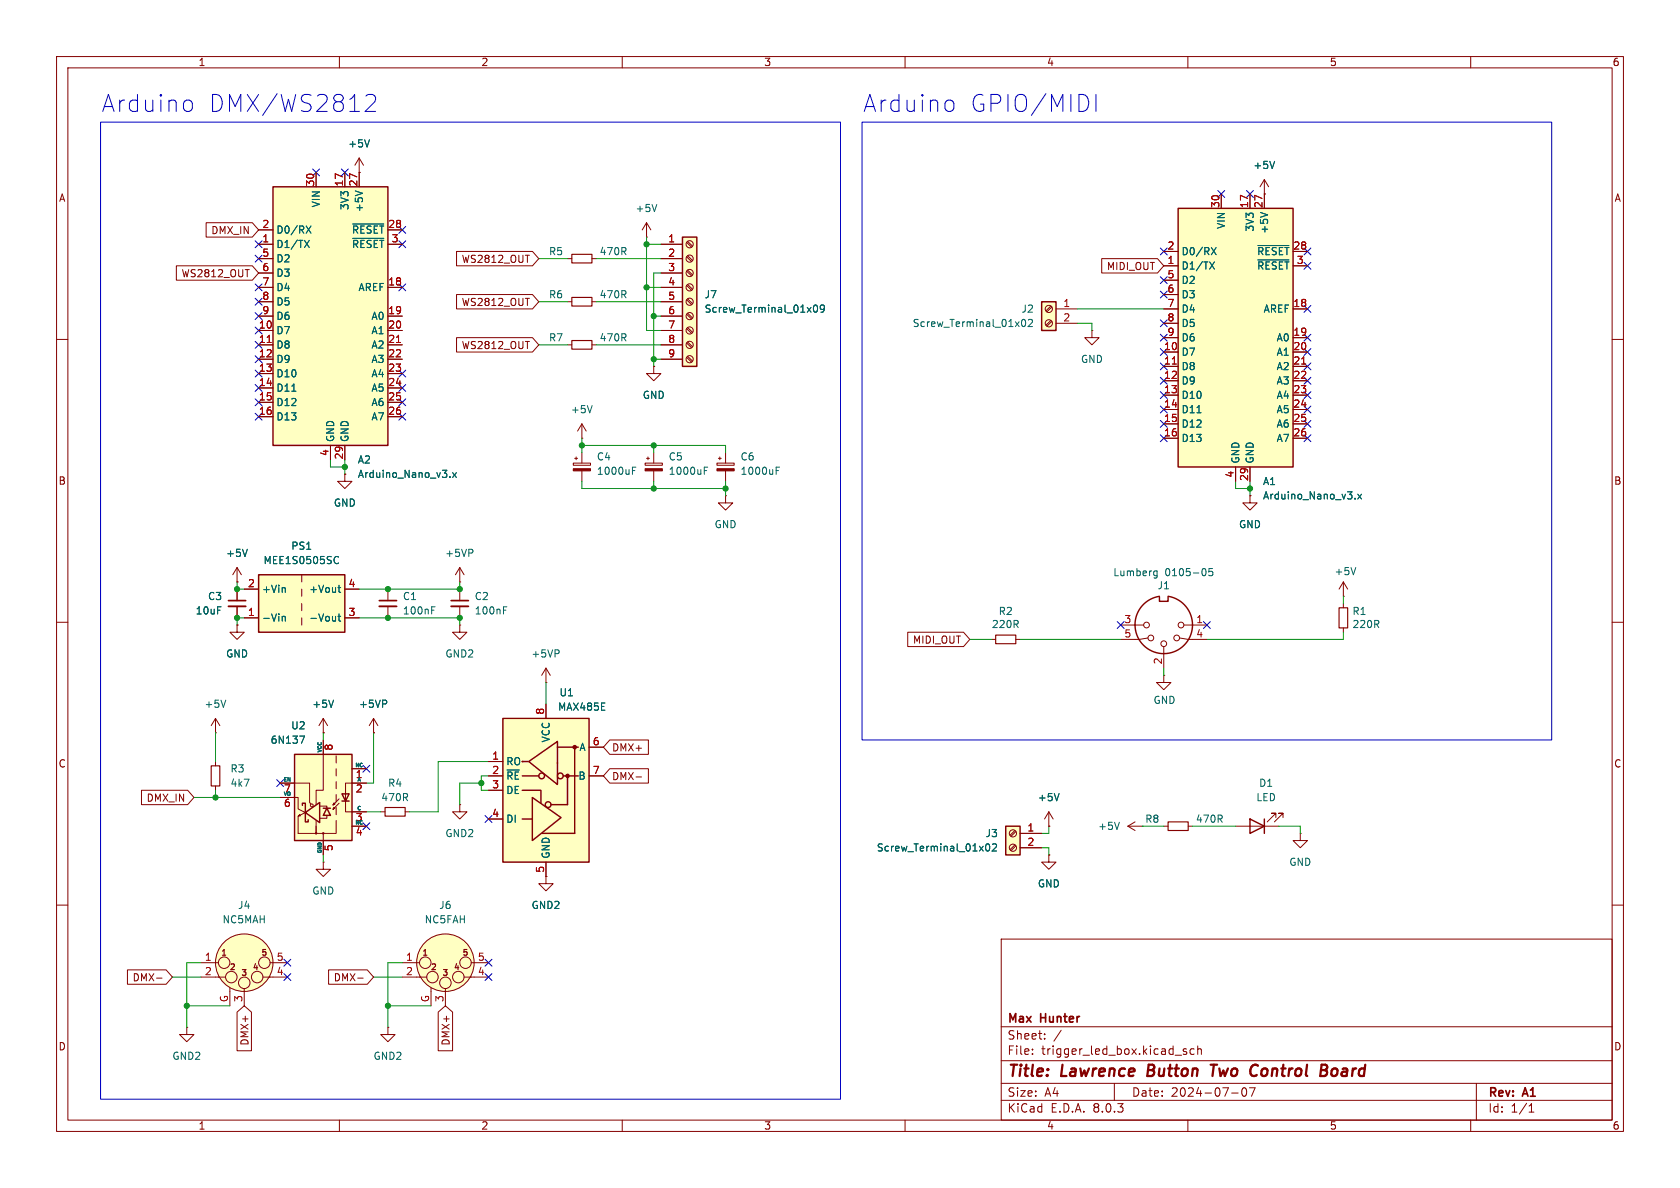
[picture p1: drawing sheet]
<svg xmlns="http://www.w3.org/2000/svg" width="297mm" height="210mm" viewBox="0 0 297 210" stroke-linecap="round" stroke-linejoin="round" font-family="sans-serif">
<g fill="none" stroke="#840000" stroke-width=".18">
<path d="M10 10h277v190h-277zM12 12h273v186h-273zM60 10v2M110 10v2M160 10v2M210 10v2M260 10v2M10 60h2M285 60h2M10 110h2M41.9 102.9h.1M41.9 100.3l-.8 1.3"/>
<path d="M41.9 100.3v2.6M41.9 100.3l.8 1.3M285 110h2M10 160h2M285 160h2M177 166h108v32h-108zM60 198v2M110 198v2M160 198v2M177 194.5h108M177 191.5h108M177 187.5h108"/>
<path d="M177 181.5h108M182.5 186.3v.1M182.5 185.5v.1M184.7 183.6v.1M184.7 182.8v.1M187.6 182.1l-1.3 2M197 191.5v3M209.7 185.5l-.3-.1-.2 .2v.2l.5 .2v.3h-.5M210 198v2M211.1 185.5l-.4-.1-.3 .3v.4l.1 .2h.6M211.7 185.5l.3-.1 .3 .1 .1 .9M211.7 184.9v1.5"/>
<path d="M217.7 193.2h1.2M219.7 192.4l.2-.1a.81 .81 0 0 1 .6 .6 .81 .81 0 0 1-.3 .8l-.2 .1a.81 .81 0 0 1-.3-1.4zM220.9 192.3h1l-.7 1.5M260 198v2M261 191.5v6.5M270.3 196.6h.9M270.3 195.5l.4-.4v1.5"/>
</g>
<path d="M203.1 188.2l-.3 2h.8M214 188.2h1.2M214.6 188.2l-.3 2M222.3 188.3l.1 .1M234.6 189.4v.4M234.6 188.4v.2l-.1 .4M236.1 188.9a.62 .62 0 0 0-.7 .4v.7l.3 .2h.3" fill="none" stroke="#840000" stroke-width=".4"/>
<path d="M43.7 97.1l-.4 1.3" fill="none" stroke="#006464" stroke-width=".18"/>
<path d="M45.7 101.6h15.3v10.2h-15.3z" fill="#ffffc2"/>
<path d="M45.7 101.6h15.3v10.2h-15.3z" fill="none" stroke="#840000" stroke-width=".25"/>
<path d="M61 83.8v1.3h1.2l-1.2 1.3-1.3-1.3h1.3M61 83.8h.1M128.3 87.6v1.3h1.2l-1.2 1.3-1.3-1.3h1.3M128.3 87.6h.1M43.2 109.2h2.5M43.2 104.1h2.5M53.3 101.6v1.3M53.3 104.1v1.3M53.3 106.7v1.3M53.3 109.2v1.3M61 109.2h2.5M61 104.1h2.5" fill="none" stroke="#840000" stroke-width=".18"/>
<path d="M59.3 98.4h.3l.2 .1M59.8 99.5l-.2 .1h-.3M49.9 109v.8M49.9 109.1l.2-.1h.3v.8M50.3 103.9l.1 .2v.6M59.7 109h.5M59.7 103.9h.5M59.9 103.4v1.1l.3 .2M59.9 108.5v1.1l.3 .2" fill="none" stroke="#006464" stroke-width=".18"/>
<path d="M88.9 127h15.2v25.4h-15.2z" fill="#ffffc2"/>
<g fill="none" stroke="#840000" stroke-width=".25">
<path d="M88.9 127h15.2v25.4h-15.2zM92.3 139.7h3.3v2.3M92.3 137.2h2.9M92.5 134.6h-.2h1M93.5 134.6l5.1-3.5v7.6zM98.6 132.1h3.6M99.6 137.2h2.6M100.3 137.2v5h-2.9M101.6 132.1v15.2h-5.7M92.3 144.8h1.7M94.1 141l5.1 3.5-5.1 4.1z"/>
<circle cx="95.8" cy="137.2" r=".51"/>
<circle cx="99.1" cy="137.2" r=".51"/>
<circle cx="96.9" cy="142.2" r=".51"/>
</g>
<g fill="#840000" stroke="#840000" stroke-width=".25">
<circle cx="100.3" cy="137.2" r=".28"/>
<circle cx="101.6" cy="132.1" r=".28"/>
</g>
<path d="M86.4 134.6h2.5M86.4 137.2h2.5M86.4 139.7h2.5M96.5 124.5v2.5M104.1 137.2h2.6M104.1 132.1h2.6M86.4 144.8h2.5M96.5 152.4v2.5" fill="none" stroke="#840000" stroke-width=".18"/>
<path d="M52.1 133.4h10.1v15.2h-10.1z" fill="#ffffc2"/>
<g fill="none" stroke="#840000" stroke-width=".18">
<path d="M115.6 64.8v1.2h1.2l-1.2 1.3-1.3-1.3h1.3M115.6 64.8h.1M101.3 81.9h3.1v.3h-3.1zM101.6 81h.5M101.9 80.8v.5M102.9 80v1.9M102.9 83.2v1.9M114 81.9h3.1v.3h-3.1zM114.3 81h.5M114.6 80.8v.5M115.6 80v1.9M115.6 83.2v1.9"/>
<path d="M126.7 81.9h3.1v.3h-3.1zM127 81h.5M127.3 80.8v.5M128.3 80v1.9M128.3 83.2v1.9M41.9 110.5v1.3h1.3l-1.3 1.2-1.3-1.2h1.3M41.9 110.5h.1M41.9 104.1v2.1M41.9 107.2v2M68.6 104.1v2.1M68.6 107.2v2M81.3 110.5v1.3h1.2l-1.2 1.2-1.3-1.2h1.3"/>
<path d="M81.3 110.5h.1M81.3 102.9h.1M81.3 100.3v2.6M81.3 104.1v2.1M81.3 107.2v2M81.3 100.3l-.8 1.3M81.3 100.3l.7 1.3M96.5 118.1l-.7 1.3M96.5 118.1v2.6M96.5 118.1l.8 1.3M49.5 138.4h5.2v3.5l.3 .2M57.1 130.8v8.9h-1.2v2.5"/>
<path d="M59.4 133.6v1.3M59.4 135.9v1.3M59.4 138.2v1.2M62.2 135.9h2.6M64.8 138.4h-3.7v5.1h3.7M96.5 120.7h.1M49.5 141h3.2v2l1.3 .6-1.3 .7v3h3.2v-2.3M55.9 146.1v1.2h1.2v3.8M56.6 142.5h1.2v.4M57.8 144.3v.4h-1.3M59.4 145v2.3h-2.3M59.4 140.5v1.2"/>
<path d="M59.4 142.7v1.3M59.9 142l-1 1.1 .3-.2-.2-.2-.1 .4M59.9 141.2l-1 1.1 .3-.2-.2-.2-.1 .4M62.2 146.1h2.6M67.3 143.5h.8M71.6 143.5h.8M96.5 154.9v1.3h1.3l-1.3 1.3-1.3-1.3h1.3M96.5 154.9h.1M33 181.6v1.3h1.3l-1.3 1.3-1.3-1.3h1.3M33 181.6h.1"/>
<circle cx="55.1" cy="142.4" r=".25"/>
</g>
<path d="M52.1 133.4h10.1v15.2h-10.1zM53.5 142.4v-.4h.5v1.6M54 143.6l2.5-1.7v3.5zM54 143.6v1.7h.5v-.4M57.1 142.9h1.3M57.8 142.9l.6 1.2h-1.3zM60.5 140.3h1.2l-.6 1.3zM60.5 141.6h1.2" fill="none" stroke="#840000" stroke-width=".25"/>
<g fill="#840000" stroke="#840000" stroke-width=".18">
<path d="M52.7 144.3l.3-.3 .1 .2z"/>
<path d="M114 82.9h3.1v.3h-3.1z"/>
<path d="M101.3 82.9h3.1v.3h-3.1z"/>
<path d="M126.7 82.9h3.1v.3h-3.1z"/>
<circle cx="57.1" cy="147.3" r=".13"/>
<circle cx="55.9" cy="147.3" r=".13"/>
</g>
<g fill="none" stroke="#006464" stroke-width=".18">
<path d="M83.5 97.2l.1 .1-.1 .4M111.8 83.2h.4M111.8 82.6h.6M124.5 83.2h.4M124.5 82.6h.6M137.2 83.2h.4M137.2 82.6h.6M76.3 107.9h.4M76.3 107.3h.6M89 107.9h.4M89 107.3h.6M98.7 114.9l.1 .2-.1 .4"/>
<path d="M53 130.1h.8l-.5 1.3"/>
</g>
<path d="M40.4 107.2h3M67.1 107.2h3M79.8 107.2h3" fill="none" stroke="#840000" stroke-width=".33"/>
<path d="M40.4 106.2h3M67.1 106.2h3M79.8 106.2h3" fill="none" stroke="#840000" stroke-width=".3"/>
<path d="M68.1 142.7h3.5v1.6h-3.5z" fill="none" stroke="#840000" stroke-width=".2"/>
<path d="M120.6 41.9h2.6v22.9h-2.6z" fill="#ffffc2"/>
<path d="M120.6 41.9h2.6v22.9h-2.6z" fill="none" stroke="#840000" stroke-width=".25"/>
<g fill="none" stroke="#840000" stroke-width=".18">
<path d="M63.5 30.5h.1M63.5 27.9l-.8 1.3M63.5 27.9v2.6M63.5 27.9l.8 1.3M116.8 43.2h3.8M116.8 45.7h3.8M116.8 48.3h3.8M116.8 50.8h3.8M116.8 53.3h3.8M116.8 55.9h3.8M116.8 58.4h3.8M121.4 58.1l.9 .8"/>
<path d="M121.4 55.5l.9 .9M121.4 53l.9 .8M121.4 50.5l.9 .8M121.4 47.9l.9 .9M121.4 45.4l.9 .8M121.4 42.8l.9 .9M121.6 57.9l.8 .9M121.6 55.4l.8 .8M121.6 52.8l.8 .9M121.6 50.3l.8 .8M121.6 47.8l.8 .8M121.6 45.2l.8 .9"/>
<path d="M121.6 42.7l.8 .8M116.8 61h3.8M116.8 63.5h3.8M121.4 63.2l.9 .8M121.4 60.6l.9 .9M121.6 63l.8 .8M121.6 60.5l.8 .8"/>
<circle cx="121.9" cy="48.3" r=".63"/>
<circle cx="121.9" cy="50.8" r=".63"/>
<circle cx="121.9" cy="43.2" r=".63"/>
<circle cx="121.9" cy="58.4" r=".63"/>
<circle cx="121.9" cy="45.7" r=".63"/>
<circle cx="121.9" cy="55.9" r=".63"/>
<circle cx="121.9" cy="53.3" r=".63"/>
<circle cx="121.9" cy="63.5" r=".63"/>
<circle cx="121.9" cy="61" r=".63"/>
</g>
<path d="M65.3 24.7l-.4 1.3M143.9 54l.2-.1a.68 .68 0 0 1 .4 .7 .68 .68 0 0 1-.4 .6l-.2-.1-.1-.4zM145.7 54.5l-.2 .2-.4-.1-.1-.1 .1-.5 .4-.1 .2 .1a.84 .84 0 0 1-.3 1.2h-.3" fill="none" stroke="#006464" stroke-width=".18"/>
<path d="M48.3 33h20.3v45.7h-20.3z" fill="#ffffc2"/>
<path d="M48.3 33h20.3v45.7h-20.3z" fill="none" stroke="#840000" stroke-width=".25"/>
<g fill="none" stroke="#840000" stroke-width=".18">
<path d="M55.9 30.5v2.5M61 30.5v2.5M63.5 30.5v2.5M223.5 34.3h.1M223.5 31.8l-.7 1.2M223.5 31.8v2.5M223.5 31.8l.8 1.2M45.7 43.2h2.6M45.7 58.4h2.6M45.7 50.8h2.6M45.7 55.9h2.6M45.7 40.6h2.6"/>
<path d="M45.7 45.7h2.6M45.7 48.3h2.6M45.7 53.3h2.6M68.6 43.2h2.5M68.6 58.4h2.5M68.6 50.8h2.5M68.6 55.9h2.5M68.6 40.6h2.5M193 58.4v1.3h1.3l-1.3 1.3-1.2-1.3h1.2M193 58.4h.1M45.7 61h2.6M45.7 63.5h2.6"/>
<path d="M45.7 66h2.6M45.7 68.6h2.6M45.7 71.1h2.6M45.7 73.7h2.6M58.4 78.7v2.6M61 78.7v2.6M68.6 61h2.5M68.6 63.5h2.5M68.6 66h2.5M68.6 68.6h2.5M68.6 71.1h2.5M68.6 73.7h2.5"/>
<path d="M237.5 105.4h.1M237.5 102.9v2.5M237.5 106.7v.7M237.5 111v.8M237.5 102.9l-.8 1.2M237.5 102.9l.8 1.2M38.1 134.6v.8M38.1 138.9v.8M57.1 129.5h.1M57.1 127l-.7 1.3M57.1 127v2.5M57.1 127l.8 1.3"/>
<path d="M66 129.5h.1M66 127l-.7 1.3M66 127v2.5M66 127l.8 1.3M81.3 142.2v1.3h1.2l-1.2 1.3-1.3-1.3h1.3M81.3 142.2h.1"/>
</g>
<g fill="none" stroke="#006464" stroke-width=".18">
<path d="M54.1 39.9l.9 1.3M55 39.9l-.9 1.3M62.4 39.6h5.4M62.8 33.7l1.3 .5M225.3 28.5l-.4 1.3M53.8 42.5l.9 1.3M54.7 42.5l-.9 1.3M62.4 42.1h5.4M51.6 69.2h.7M79.5 84.3v.1M80 83.6l.7 .8M80.7 83.6l-.7 .8"/>
<path d="M239.7 100.3l-.4 1.3M59 123.8l-.5 1.2M68.2 123.8l.2 .2-.2 .4"/>
</g>
<path d="M47.2 60.5h.8M70.1 60.5h.7" fill="none" stroke="#a90000" stroke-width=".18"/>
<path d="M236.7 107.4h1.6v3.6h-1.6zM37.3 135.4h1.6v3.5h-1.6z" fill="none" stroke="#840000" stroke-width=".2"/>
<path d="M208.3 36.8h20.3v45.8h-20.3z" fill="#ffffc2"/>
<path d="M208.3 36.8h20.3v45.8h-20.3z" fill="none" stroke="#840000" stroke-width=".25"/>
<g fill="none" stroke="#840000" stroke-width=".18">
<path d="M215.9 34.3v2.5M221 34.3v2.5M223.5 34.3v2.5M205.7 47h2.6M205.7 54.6h2.6M205.7 59.7h2.6M205.7 44.5h2.6M205.7 49.5h2.6M205.7 52.1h2.6M205.7 57.2h2.6M228.6 47h2.5M228.6 54.6h2.5"/>
<path d="M228.6 59.7h2.5M228.6 44.5h2.5M205.7 62.2h2.6M205.7 64.8h2.6M205.7 67.3h2.6M205.7 69.9h2.6M205.7 72.4h2.6M205.7 74.9h2.6M205.7 77.5h2.6M228.6 62.2h2.5M228.6 64.8h2.5M228.6 67.3h2.5"/>
<path d="M228.6 69.9h2.5M228.6 72.4h2.5M228.6 74.9h2.5M228.6 77.5h2.5M218.4 82.6v2.5M221 82.6v2.5"/>
</g>
<path d="M222.8 37.6l1.3 .4M213.8 46.3l.9 1.3M214.1 43.8l.9 1.2M214.7 46.3l-.9 1.3M215 43.8l-.9 1.2M222.4 43.4h5.5M222.4 45.9h5.5M211.6 73h.7M239.6 88.1v.1M240 87.4l.7 .8M240.7 87.4l-.7 .8" fill="none" stroke="#006464" stroke-width=".18"/>
<path d="M207.3 64.4h.7M230.1 64.4h.7" fill="none" stroke="#a90000" stroke-width=".18"/>
<path d="M184.1 53.3h2.6v5.1h-2.6z" fill="#ffffc2"/>
<path d="M184.1 53.3h2.6v5.1h-2.6zM205 105.5v.8h1.5v-.8M206.5 105.4a5.1 5.1 0 0 1 3.5 7.8 5.1 5.1 0 0 1-8.5 0 5.1 5.1 0 0 1 3.5-7.8M221 144.8l2.5 1.3-2.5 1.2zM223.5 144.8v2.5" fill="none" stroke="#840000" stroke-width=".25"/>
<g fill="none" stroke="#840000" stroke-width=".18">
<path d="M114.3 39.4l-.8 1.2M114.3 39.4v2.5M114.3 39.4l.8 1.2M100.3 53.3h.8M100.3 45.7h.8M104.6 53.3h.8M104.6 45.7h.8M114.3 41.9h.1M185.8 56.6l-.9 .9M185.8 54.1l-.9 .8M186 56.8l-.9 .9M186 54.3l-.9 .8"/>
<path d="M186.7 54.6h3.8M186.7 57.2h3.8M100.3 61h.8M102.9 77.5h.1M102.9 74.9l-.8 1.3M102.9 74.9v2.6M102.9 74.9l.7 1.3M104.6 61h.8M221 87.6v1.3h1.2l-1.2 1.3-1.3-1.3h1.3M221 87.6h.1M198.1 110.5h4.1M202.9 112.8l-1.5 .2h-3.3"/>
<path d="M205.7 119.4v1.3h1.3l-1.3 1.2-1.2-1.2h1.2M205.7 119.4h.1M205.7 114.3v3.8M208.5 112.8l1.6 .2h3.3M209.3 110.5h4.1M38.1 129.5h.1M38.1 127l-.8 1.3M38.1 127v2.5M38.1 127l.8 1.3M185.4 146.1h.1M185.4 151.1v1.3h1.3l-1.3 1.3-1.3-1.3h1.3M185.4 151.1h.1"/>
<path d="M185.4 143.5l-.7 1.3M185.4 143.5v2.6M185.4 143.5l.8 1.3M199.4 146.1h2.5M199.4 146.1l1.3 .7M200.7 145.3l-1.3 .8M205.7 146.1h.8M210.1 146.1h.7M218.4 146.1h7.7M225.6 144.5v-.7h-.8h.8l-1.6 1.5M226.8 144.5v-.7h-.7h.7l-1.5 1.5M229.9 147.3v1.3h1.2l-1.2 1.3-1.3-1.3h1.3"/>
<path d="M229.9 147.3h.1M71.1 172.7h4.3M71.1 170.2h3.1M76.2 174.6v3.2M78.7 174.8v3M82 172.7h4.4M83.3 170.2h3.1M68.6 181.6v1.3h1.2l-1.2 1.3-1.3-1.3h1.3M68.6 181.6h.1"/>
<circle cx="185.4" cy="57.1" r=".63"/>
<circle cx="185.4" cy="54.6" r=".63"/>
<circle cx="202.7" cy="110.5" r=".51"/>
<circle cx="203.5" cy="112.8" r=".51"/>
<circle cx="205.7" cy="113.8" r=".51"/>
<circle cx="208" cy="112.8" r=".51"/>
<circle cx="208.8" cy="110.5" r=".51"/>
<circle cx="75.2" cy="170.2" r="1.02"/>
<circle cx="76.5" cy="172.7" r="1.02"/>
<circle cx="78.7" cy="170.2" r="5.1"/>
<circle cx="78.7" cy="173.7" r="1.02"/>
<circle cx="81" cy="172.7" r="1.02"/>
<circle cx="82.3" cy="170.2" r="1.02"/>
</g>
<path d="M116.1 36.1l-.4 1.3M180.8 56.5h.1a.68 .68 0 0 1 .4 .6 .68 .68 0 0 1-.4 .6 .84 .84 0 0 1-.1-1.2zM181.8 56.6l.5-.1 .2 .3-.8 .9h.8M104.7 71.7l-.4 1.3M204.2 100.9l.4 .1M204.6 100.9v1.1l-.2 .1-.3 .1M204.6 101.7l-.4 .1M212.9 100.5a.79 .79 0 0 1 0 1.3M214.4 100.5h-.6l-.1 .6 .2-.1h.4l.1 .2v.5l-.2 .1-.5-.1M39.9 123.8l-.4 1.2M187.2 140.3l-.4 1.2M197.9 145.4l-.4 1.2" fill="none" stroke="#006464" stroke-width=".18"/>
<circle cx="78.7" cy="170.2" r="5.1" fill="#ffffc2" stroke="#ffffc2" stroke-width=".18"/>
<path d="M101.1 52.6h3.5v1.5h-3.5zM101.1 45h3.5v1.5h-3.5zM101.1 60.2h3.5v1.5h-3.5zM206.5 145.3h3.6v1.5h-3.6z" fill="none" stroke="#840000" stroke-width=".2"/>
<path d="M177.8 146.1h2.5v5h-2.5z" fill="#ffffc2"/>
<path d="M177.8 146.1h2.5v5h-2.5z" fill="none" stroke="#840000" stroke-width=".25"/>
<g fill="none" stroke="#840000" stroke-width=".18">
<path d="M36.4 39.4h8.2l1.1 1.2-1.1 1.3h-8.2zM55.9 30.5v2.5M61 30.5v2.5M63.5 30.5h.1M63.5 30.5v2.5M215.9 34.3v2.5M221 34.3v2.5M223.5 34.3h.1M223.5 34.3v2.5M31.2 47h13.4l1.1 1.3-1.1 1.2h-13.4zM45.7 43.2h2.6M45.7 58.4h2.6"/>
<path d="M45.7 50.8h2.6M45.7 55.9h2.6M45.7 40.6h2.6M45.7 45.7h2.6M45.7 48.3h2.6M45.7 53.3h2.6M68.6 43.2h2.5M68.6 58.4h2.5M68.6 50.8h2.5M68.6 55.9h2.5M68.6 40.6h2.5M80.7 52.1h13.4l1.1 1.2-1.1 1.3h-13.4z"/>
<path d="M80.7 44.4h13.4l1.1 1.3-1.1 1.3h-13.4zM80.7 59.7h13.4l1.1 1.3-1.1 1.2h-13.4zM116.8 43.2h3.8M116.8 58.4h3.8M116.8 50.8h3.8M116.8 55.9h3.8M116.8 45.7h3.8M116.8 48.3h3.8M116.8 53.3h3.8M194.8 45.7h9.8l1.1 1.3-1.1 1.3h-9.8zM205.7 47h2.6M205.7 54.6h2.6"/>
<path d="M205.7 59.7h2.6M205.7 44.5h2.6M205.7 49.5h2.6M205.7 52.1h2.6M205.7 57.2h2.6M228.6 47h2.5M228.6 54.6h2.5M228.6 59.7h2.5M228.6 44.5h2.5M45.7 61h2.6M45.7 63.5h2.6M45.7 66h2.6"/>
<path d="M45.7 68.6h2.6M45.7 71.1h2.6M45.7 73.7h2.6M58.4 78.7v2.6M61 78.7v2.6M68.6 61h2.5M68.6 63.5h2.5M68.6 66h2.5M68.6 68.6h2.5M68.6 71.1h2.5M68.6 73.7h2.5M115.6 64.8h.1"/>
<path d="M116.8 61h3.8M116.8 63.5h3.8M205.7 62.2h2.6M205.7 64.8h2.6M205.7 67.3h2.6M205.7 69.9h2.6M205.7 72.4h2.6M205.7 74.9h2.6M205.7 77.5h2.6M228.6 62.2h2.5M228.6 64.8h2.5M228.6 67.3h2.5"/>
<path d="M228.6 69.9h2.5M228.6 72.4h2.5M228.6 74.9h2.5M228.6 77.5h2.5M61 83.8h.1M218.4 82.6v2.5M221 87.6h.1M221 82.6v2.5M41.9 110.5h.1M41.9 102.9h.1M41.9 104.1v2.1M41.9 107.2v2"/>
<path d="M43.2 109.2h2.5M43.2 104.1h2.5M61 109.2h2.5M61 104.1h2.5M160.5 111.8h9.8l1.1 1.2-1.1 1.3h-9.8zM175.3 113h.7M179.6 113h.7M25 139.7h8.2l1.1 1.3-1.1 1.2h-8.2zM49.5 138.4h2.6M57.1 129.5h.1M57.1 130.8v2.6M62.2 135.9h2.6"/>
<path d="M62.2 138.4h2.6M66 129.5h.1M86.4 134.6h2.5M86.4 137.2h2.5M86.4 139.7h2.5M96.5 124.5v2.5M104.1 137.2h2.6M104.1 132.1h2.6M107.8 135.9h6.8v2.5h-6.8l-1.1-1.2zM107.8 130.8h6.8v2.6h-6.8l-1.1-1.3zM112.4 137.3h1M49.5 141h2.6"/>
<path d="M57.1 152.4v1.3h1.3l-1.3 1.2-1.2-1.2h1.2M57.1 152.4h.1M57.1 148.6v2.5M62.2 143.5h2.6M62.2 146.1h2.6M86.4 144.8h2.5M96.5 154.9h.1M96.5 152.4v2.5M179.4 149.4l-.8 .8M179.4 146.8l-.8 .9M179.6 149.5l-.9 .9M179.6 147l-.9 .8"/>
<path d="M180.3 147.3h3.8M180.3 149.9h3.8M185.4 151.1h.1M185.4 146.1h.1M22.5 171.4h6.9l1.1 1.3-1.1 1.3h-6.9zM27.7 172.9h.9M35.6 172.7h4.3M35.6 170.2h3M40.6 174.6v3.2M41.9 178.9l1.3-1.1 1.3 1.1v6.8h-2.6zM43.2 174.8v3M46.5 172.7h4.3"/>
<path d="M47.8 170.2h3M58.1 171.4h6.8l1.1 1.3-1.1 1.3h-6.8zM63.2 172.9h1M77.5 178.9l1.2-1.1 1.3 1.1v6.8h-2.5z"/>
<circle cx="179.1" cy="149.9" r=".63"/>
<circle cx="179.1" cy="147.3" r=".63"/>
<circle cx="39.6" cy="170.2" r="1.02"/>
<circle cx="40.9" cy="172.7" r="1.02"/>
<circle cx="43.2" cy="170.2" r="5.1"/>
<circle cx="43.2" cy="173.7" r="1.02"/>
<circle cx="45.5" cy="172.7" r="1.02"/>
<circle cx="46.7" cy="170.2" r="1.02"/>
</g>
<g fill="none" stroke="#006464" stroke-width=".18">
<path d="M54.1 39.9l.9 1.3M55 39.9l-.9 1.3M62.4 39.6h5.4M62.8 33.7l1.3 .5M65.3 24.7l-.4 1.3M222.8 37.6l1.3 .4M225.3 28.5l-.4 1.3M53.8 42.5l.9 1.3M54.7 42.5l-.9 1.3M62.4 42.1h5.4M143.9 54l.2-.1a.68 .68 0 0 1 .4 .7 .68 .68 0 0 1-.4 .6l-.2-.1-.1-.4zM145.7 54.5l-.2 .2-.4-.1-.1-.1 .1-.5 .4-.1 .2 .1a.84 .84 0 0 1-.3 1.2h-.3"/>
<path d="M213.8 46.3l.9 1.3M214.1 43.8l.9 1.2M214.7 46.3l-.9 1.3M215 43.8l-.9 1.2M222.4 43.4h5.5M222.4 45.9h5.5M51.6 69.2h.7M211.6 73h.7M43.7 97.1l-.4 1.3M59.3 98.4h.3l.2 .1M59.8 99.5l-.2 .1h-.3M79.5 84.3v.1"/>
<path d="M80 83.6l.7 .8M80.7 83.6l-.7 .8M239.6 88.1v.1M240 87.4l.7 .8M240.7 87.4l-.7 .8M49.9 109v.8M49.9 109.1l.2-.1h.3v.8M50.3 103.9l.1 .2v.6M59.7 109h.5M59.7 103.9h.5M59.9 103.4v1.1l.3 .2M59.9 108.5v1.1l.3 .2"/>
<path d="M53 130.1h.8l-.5 1.3M59 123.8l-.5 1.2M68.2 123.8l.2 .2-.2 .4M174.4 149.2h.1a.68 .68 0 0 1 .5 .6 .68 .68 0 0 1-.5 .6 .84 .84 0 0 1-.1-1.2zM175.5 149.3l.4-.1 .3 .3-.8 .9h.8M187.2 140.3l-.4 1.2"/>
</g>
<path d="M176 112.3h3.6v1.5h-3.6z" fill="none" stroke="#840000" stroke-width=".2"/>
<circle cx="43.2" cy="170.2" r="5.1" fill="#ffffc2" stroke="#ffffc2" stroke-width=".18"/>
<path d="M33.4 17.7l.3 .1 .3 .5v.8l-.3 .5-.3 .1M64.7 17l.4-.3h.7a.81 .81 0 0 1 .5 1.3l-1.7 1.7h1.8M168.1 17.7l.2 .1 .3 .5v.8l-.3 .5-.2 .1M193.7 16.7v3M17.8 21.6h130.8v172.7h-130.8zM152.4 21.6h121.9v109.2h-121.9z" fill="none" stroke="#0000c2" stroke-width=".18"/>
<g fill="none" stroke="#009600" stroke-width=".18">
<path d="M95.2 45.7h5.1M95.2 53.3h5.1M105.4 45.7h11.4M105.4 53.3h11.4M114.3 41.9v16.5h2.5M114.3 50.8h2.5M114.3 43.2h2.5M115.6 55.9h1.2M116.8 48.3h-1.2v16.5M190.5 54.6h15.2M190.5 57.2h2.5v1.2M95.2 61h5.1"/>
<path d="M102.9 77.5v2.5M102.9 78.7h25.4v1.3M105.4 61h11.4M115.6 78.7v1.3M115.6 63.5h1.2M58.4 81.3v1.3h2.6M61 81.3v2.5M102.9 85.1v1.3h25.4M115.6 85.1v1.3M128.3 85.1v2.5M218.4 85.1v1.3h2.6M221 85.1v2.5"/>
<path d="M41.9 102.9v1.2h1.3M43.2 109.2h-1.3v1.3M63.5 109.2h17.8v1.3M81.3 102.9v1.2h-17.8M171.4 113h3.9M180.3 113h17.8M205.7 118.1v1.3M237.5 111.8v1.2h-24.1M237.5 105.4v1.3M38.1 129.5v5.1M38.1 139.7v1.3M57.1 129.5v1.3"/>
<path d="M66 129.5v8.9h-1.2M85.1 138.4h-3.8v3.8M86.4 137.2h-1.3v2.5h1.3M86.4 134.6h-8.9v8.9h-5.1M96.5 120.7v3.8M34.3 141h15.2M57.1 151.1v1.3M64.8 143.5h2.5M184.1 149.9h1.3v1.2M185.4 146.1v1.2h-1.3M201.9 146.1h3.8M210.8 146.1h7.6"/>
<path d="M226.1 146.1h3.8v1.2M30.5 172.7h5.1M33 177.8h7.6M35.6 170.2h-2.6v11.4M66 172.7h5.1M68.6 177.8h7.6M71.1 170.2h-2.5v11.4"/>
</g>
<g fill="none" stroke="#000084" stroke-width=".18">
<path d="M55.3 29.9l1.2 1.2M56.5 29.9l-1.2 1.2M60.4 29.9l1.2 1.2M61.6 29.9l-1.2 1.2M215.3 33.7l1.2 1.2M216.5 33.7l-1.2 1.2M220.4 33.7l1.2 1.2M221.6 33.7l-1.2 1.2M45.1 55.3l1.2 1.2M45.1 45.1l1.2 1.2M45.1 42.6l1.2 1.2M45.1 52.7l1.2 1.2"/>
<path d="M45.1 50.2l1.2 1.2M45.1 57.8l1.2 1.2M46.3 55.3l-1.2 1.2M46.3 45.1l-1.2 1.2M46.3 42.6l-1.2 1.2M46.3 52.7l-1.2 1.2M46.3 50.2l-1.2 1.2M46.3 57.8l-1.2 1.2M70.5 42.6l1.2 1.2M70.5 50.2l1.2 1.2M70.5 40l1.2 1.2M71.7 42.6l-1.2 1.2"/>
<path d="M71.7 50.2l-1.2 1.2M71.7 40l-1.2 1.2M205.1 56.5l1.2 1.3M205.1 59.1l1.2 1.2M205.1 48.9l1.2 1.2M205.1 43.8l1.2 1.3M205.1 51.5l1.2 1.2M206.3 56.5l-1.2 1.3M206.3 59.1l-1.2 1.2M206.3 48.9l-1.2 1.2M206.3 43.8l-1.2 1.3M206.3 51.5l-1.2 1.2"/>
<path d="M230.5 43.8l1.2 1.3M230.5 59.1l1.2 1.2M230.5 46.4l1.2 1.2M230.5 54l1.2 1.2M231.7 43.8l-1.2 1.3M231.7 46.4l-1.2 1.2M231.7 59.1l-1.2 1.2M231.7 54l-1.2 1.2M45.1 60.4l1.2 1.2M45.1 62.9l1.2 1.2M45.1 70.5l1.2 1.2M45.1 68l1.2 1.2"/>
<path d="M45.1 73.1l1.2 1.2M45.1 65.4l1.2 1.2M46.3 68l-1.2 1.2M46.3 65.4l-1.2 1.2M46.3 60.4l-1.2 1.2M46.3 62.9l-1.2 1.2M46.3 70.5l-1.2 1.2M46.3 73.1l-1.2 1.2M70.5 73.1l1.2 1.2M70.5 68l1.2 1.2M70.5 70.5l1.2 1.2M70.5 65.4l1.2 1.2"/>
<path d="M71.7 73.1l-1.2 1.2M71.7 68l-1.2 1.2M71.7 70.5l-1.2 1.2M71.7 65.4l-1.2 1.2M205.1 76.9l1.2 1.2M205.1 74.3l1.2 1.2M205.1 69.2l1.2 1.3M205.1 71.8l1.2 1.2M205.1 66.7l1.2 1.2M205.1 64.2l1.2 1.2M205.1 61.6l1.2 1.2M206.3 76.9l-1.2 1.2"/>
<path d="M206.3 74.3l-1.2 1.2M206.3 69.2l-1.2 1.3M206.3 71.8l-1.2 1.2M206.3 66.7l-1.2 1.2M206.3 64.2l-1.2 1.2M206.3 61.6l-1.2 1.2M230.5 61.6l1.2 1.2M230.5 64.2l1.2 1.2M230.5 71.8l1.2 1.2M230.5 76.9l1.2 1.2M230.5 74.3l1.2 1.2M230.5 69.2l1.2 1.3"/>
<path d="M230.5 66.7l1.2 1.2M231.7 76.9l-1.2 1.2M231.7 61.6l-1.2 1.2M231.7 64.2l-1.2 1.2M231.7 71.8l-1.2 1.2M231.7 74.3l-1.2 1.2M231.7 69.2l-1.2 1.3M231.7 66.7l-1.2 1.2M197.5 109.9l1.2 1.2M198.7 109.9l-1.2 1.2M212.8 109.9l1.2 1.2M214 109.9l-1.2 1.2"/>
<path d="M48.9 137.8l1.2 1.2M50.1 137.8l-1.2 1.2M64.2 135.3l1.2 1.2M65.4 135.3l-1.2 1.2M64.2 145.4l1.2 1.3M65.4 145.4l-1.2 1.3M85.8 144.2l1.2 1.2M87 144.2l-1.2 1.2M50.2 172.1l1.2 1.2M50.2 169.6l1.2 1.2M51.4 172.1l-1.2 1.2M51.4 169.6l-1.2 1.2"/>
<path d="M85.8 169.6l1.2 1.2M85.8 172.1l1.2 1.2M87 169.6l-1.2 1.2M87 172.1l-1.2 1.2"/>
</g>
<path d="M47.2 60.5h.8M70.1 60.5h.7M207.3 64.4h.7M230.1 64.4h.7" fill="none" stroke="#a90000" stroke-width=".18"/>
<g fill="#009600" stroke="#009600" stroke-width=".18">
<circle cx="61" cy="82.6" r=".46"/>
<circle cx="33" cy="177.8" r=".46"/>
<circle cx="68.6" cy="177.8" r=".46"/>
<circle cx="115.6" cy="86.4" r=".46"/>
<circle cx="115.6" cy="63.5" r=".46"/>
<circle cx="114.3" cy="50.8" r=".46"/>
<circle cx="128.3" cy="86.4" r=".46"/>
<circle cx="115.6" cy="55.9" r=".46"/>
<circle cx="41.9" cy="109.2" r=".46"/>
<circle cx="41.9" cy="104.1" r=".46"/>
<circle cx="68.6" cy="104.1" r=".46"/>
<circle cx="68.6" cy="109.2" r=".46"/>
<circle cx="81.3" cy="109.2" r=".46"/>
<circle cx="38.1" cy="141" r=".46"/>
<circle cx="85.1" cy="138.4" r=".46"/>
<circle cx="221" cy="86.4" r=".46"/>
<circle cx="114.3" cy="43.2" r=".46"/>
<circle cx="102.9" cy="78.7" r=".46"/>
<circle cx="115.6" cy="78.7" r=".46"/>
<circle cx="81.3" cy="104.1" r=".46"/>
</g>
<g font-size="4.2" fill="#0000c2">
<text x="17.8" y="20.1">Arduino</text>
<text x="36.6" y="20.1">DMX/WS2812</text>
<text x="152.4" y="20.1">Arduino</text>
<text x="171.2" y="20.1">GPIO/MIDI</text>
</g>
<g font-size="2.8" fill="#840000">
<text x="178" y="190.9">Title:</text>
<text x="187.7" y="190.9">Lawrence</text>
<text x="203.7" y="190.9">Button</text>
<text x="215.7" y="190.9">Two</text>
<text x="223.5" y="190.9">Control</text>
<text x="236.7" y="190.9">Board</text>
</g>
<g font-size="2.1" fill="#840000">
<text x="178" y="184">Sheet:</text>
<text x="178" y="181.2">Max</text>
<text x="184" y="181.2">Hunter</text>
<text x="178" y="186.7">File:</text>
<text x="184.1" y="186.7">trigger_led_box.kicad_sch</text>
<text x="178" y="196.9">KiCad</text>
<text x="178" y="194.1">Size:</text>
<text x="184.7" y="194.1">A4</text>
<text x="185.7" y="196.9">E.D.A.</text>
<text x="193.3" y="196.9">8.0.3</text>
<text x="200" y="194.1">Date:</text>
<text x="207" y="194.1">2024-07-07</text>
<text x="263" y="194.3">Rev:</text>
<text x="263" y="196.9">Id:</text>
<text x="267.1" y="196.9">1/1</text>
<text x="269.4" y="194.3">A1</text>
</g>
<g font-size="1.8" fill="#840000">
<text x="35" y="11.9">1</text>
<text x="85" y="11.9">2</text>
<text x="135" y="11.9">3</text>
<text x="185" y="11.9">4</text>
<text x="235" y="11.9">5</text>
<text x="285" y="11.9">6</text>
<text x="10.3" y="35.9">A</text>
<text x="285.3" y="35.9">A</text>
<text x="37.3" y="41.6">DMX_IN</text>
<text x="81.5" y="46.7">WS2812_OUT</text>
<text x="195.6" y="47.9">MIDI_OUT</text>
<text x="32" y="49.2">WS2812_OUT</text>
<text x="81.5" y="54.3">WS2812_OUT</text>
<text x="81.5" y="61.9">WS2812_OUT</text>
<text x="10.3" y="85.9">B</text>
<text x="285.3" y="85.9">B</text>
<text x="161.3" y="114">MIDI_OUT</text>
<text x="10.3" y="135.9">C</text>
<text x="108.1" y="133">DMX+</text>
<text x="285.3" y="135.9">C</text>
<text x="25.8" y="141.9">DMX_IN</text>
<text x="108.1" y="138.1">DMX-</text>
<text x="202.4" y="145.6">R8</text>
<text x="23.3" y="173.7">DMX-</text>
<text x="58.9" y="173.7">DMX-</text>
<text x="10.3" y="185.9">D</text>
<text x="44.1" y="184.9" transform="rotate(-90 44.1 184.9)">DMX+</text>
<text x="79.7" y="184.9" transform="rotate(-90 79.7 184.9)">DMX+</text>
<text x="285.3" y="185.9">D</text>
<text x="35" y="199.9">1</text>
<text x="85" y="199.9">2</text>
<text x="135" y="199.9">3</text>
<text x="185" y="199.9">4</text>
<text x="235" y="199.9">5</text>
<text x="285" y="199.9">6</text>
</g>
<g font-size="1.8" fill="#006464">
<text x="61.5" y="26.3">+5V</text>
<text x="221.5" y="30.1">+5V</text>
<text x="48.8" y="41.5">D0/RX</text>
<text x="56.7" y="36.8" transform="rotate(-90 56.7 36.8)">VIN</text>
<text x="61.8" y="37.2" transform="rotate(-90 61.8 37.2)">3V3</text>
<text x="62.1" y="41.5">~{RESET}</text>
<text x="64.4" y="37.6" transform="rotate(-90 64.4 37.6)">+5V</text>
<text x="112.3" y="37.7">+5V</text>
<text x="216.8" y="40.6" transform="rotate(-90 216.8 40.6)">VIN</text>
<text x="221.8" y="41" transform="rotate(-90 221.8 41)">3V3</text>
<text x="224.4" y="41.4" transform="rotate(-90 224.4 41.4)">+5V</text>
<text x="48.8" y="44">D1/TX</text>
<text x="48.8" y="46.6">D2</text>
<text x="62.1" y="44">~{RESET}</text>
<text x="97" y="45.3">R5</text>
<text x="105.9" y="45.3">470R</text>
<text x="208.8" y="47.9">D1/TX</text>
<text x="208.8" y="45.3">D0/RX</text>
<text x="222.1" y="45.3">~{RESET}</text>
<text x="222.1" y="47.9">~{RESET}</text>
<text x="48.8" y="49.1">D3</text>
<text x="48.8" y="51.7">D4</text>
<text x="63.3" y="51.7">AREF</text>
<text x="97" y="52.9">R6</text>
<text x="105.9" y="52.9">470R</text>
<text x="124.5" y="52.9">J7</text>
<text x="208.8" y="50.4">D2</text>
<text x="208.8" y="52.9">D3</text>
<text x="48.8" y="59.3">D7</text>
<text x="48.8" y="54.2">D5</text>
<text x="48.8" y="56.7">D6</text>
<text x="65.6" y="56.7">A0</text>
<text x="65.6" y="59.3">A1</text>
<text x="124.5" y="55.5">Screw_Terminal_01x09</text>
<text x="161.3" y="58">Screw_Terminal_01x02</text>
<text x="180.5" y="55.5">J2</text>
<text x="208.8" y="55.5">D4</text>
<text x="208.8" y="58">D5</text>
<text x="223.3" y="55.5">AREF</text>
<text x="48.8" y="61.8">D8</text>
<text x="48.8" y="64.4">D9</text>
<text x="65.6" y="61.8">A2</text>
<text x="65.6" y="64.4">A3</text>
<text x="97" y="60.6">R7</text>
<text x="105.9" y="60.6">470R</text>
<text x="191" y="64.4">GND</text>
<text x="208.8" y="63.1">D7</text>
<text x="208.8" y="65.6">D8</text>
<text x="208.8" y="60.6">D6</text>
<text x="225.6" y="60.6">A0</text>
<text x="225.6" y="63.1">A1</text>
<text x="225.6" y="65.6">A2</text>
<text x="48.8" y="66.9">D10</text>
<text x="48.8" y="69.4">D11</text>
<text x="48.8" y="72">D12</text>
<text x="65.6" y="66.9">A4</text>
<text x="65.6" y="69.4">A5</text>
<text x="65.6" y="72">A6</text>
<text x="113.5" y="70.7">GND</text>
<text x="208.8" y="68.2">D9</text>
<text x="208.8" y="70.7">D10</text>
<text x="225.6" y="68.2">A3</text>
<text x="225.6" y="70.7">A4</text>
<text x="48.8" y="74.5">D13</text>
<text x="65.6" y="74.5">A7</text>
<text x="100.8" y="73.3">+5V</text>
<text x="208.8" y="73.3">D11</text>
<text x="208.8" y="75.8">D12</text>
<text x="225.6" y="73.3">A5</text>
<text x="225.6" y="75.8">A6</text>
<text x="59.3" y="78.2" transform="rotate(-90 59.3 78.2)">GND</text>
<text x="61.8" y="78.2" transform="rotate(-90 61.8 78.2)">GND</text>
<text x="63.2" y="82.1">A2</text>
<text x="105.4" y="81.6">C4</text>
<text x="118.1" y="81.6">C5</text>
<text x="130.8" y="81.6">C6</text>
<text x="208.8" y="78.3">D13</text>
<text x="219.3" y="82" transform="rotate(-90 219.3 82)">GND</text>
<text x="221.8" y="82" transform="rotate(-90 221.8 82)">GND</text>
<text x="225.6" y="78.3">A7</text>
<text x="58.9" y="89.8">GND</text>
<text x="63.2" y="84.7">Arduino_Nano_v3.x</text>
<text x="105.4" y="84.1">1000uF</text>
<text x="118.1" y="84.1">1000uF</text>
<text x="130.8" y="84.1">1000uF</text>
<text x="223.2" y="86">A1</text>
<text x="223.2" y="88.5">Arduino_Nano_v3.x</text>
<text x="126.2" y="93.6">GND</text>
<text x="218.9" y="93.6">GND</text>
<text x="39.9" y="98.7">+5V</text>
<text x="46.5" y="99.9">MEE1S0505SC</text>
<text x="51.4" y="97.4">PS1</text>
<text x="78.6" y="98.7">+5VP</text>
<text x="235.8" y="101.9">+5V</text>
<text x="36.7" y="106.3">C3</text>
<text x="46.2" y="105">+Vin</text>
<text x="54.6" y="105">+Vout</text>
<text x="71.1" y="106.3">C1</text>
<text x="83.8" y="106.3">C2</text>
<text x="196.7" y="102.1">Lumberg</text>
<text x="204.5" y="104.4">J1</text>
<text x="205.9" y="102.1">0105-05</text>
<text x="34.5" y="108.8">10uF</text>
<text x="46.2" y="110.1">-Vin</text>
<text x="54.6" y="110.1">-Vout</text>
<text x="71.1" y="108.8">100nF</text>
<text x="83.8" y="108.8">100nF</text>
<text x="175.2" y="111.2">220R</text>
<text x="176.5" y="108.9">R2</text>
<text x="239" y="108.9">R1</text>
<text x="239" y="111.2">220R</text>
<text x="39.9" y="116.4">GND</text>
<text x="78.6" y="116.4">GND2</text>
<text x="93.8" y="116.4">+5VP</text>
<text x="36.1" y="125.3">+5V</text>
<text x="55.1" y="125.3">+5V</text>
<text x="63.4" y="125.3">+5VP</text>
<text x="98.6" y="125.8">MAX485E</text>
<text x="98.8" y="123.3">U1</text>
<text x="203.8" y="124.6">GND</text>
<text x="47.8" y="131.7">6N137</text>
<text x="51.4" y="129.1">U2</text>
<text x="97.4" y="131.3" transform="rotate(-90 97.4 131.3)">VCC</text>
<text x="40.6" y="136.8">R3</text>
<text x="89.4" y="135.5">RO</text>
<text x="102.3" y="132.9">A</text>
<text x="40.6" y="139.3">4k7</text>
<text x="67.3" y="141.8">470R</text>
<text x="68.5" y="139.3">R4</text>
<text x="89.4" y="138">~{RE}</text>
<text x="89.4" y="140.6">DE</text>
<text x="102.2" y="138">B</text>
<text x="183.4" y="141.8">+5V</text>
<text x="222" y="141.8">LED</text>
<text x="222.5" y="139.3">D1</text>
<text x="78.6" y="148.2">GND2</text>
<text x="89.4" y="145.6">DI</text>
<text x="174.1" y="148.2">J3</text>
<text x="194" y="146.9">+5V</text>
<text x="211.3" y="145.6">470R</text>
<text x="97.4" y="151.9" transform="rotate(-90 97.4 151.9)">GND</text>
<text x="154.9" y="150.7">Screw_Terminal_01x02</text>
<text x="227.8" y="153.3">GND</text>
<text x="42" y="160.9">J4</text>
<text x="55.1" y="158.3">GND</text>
<text x="77.5" y="160.9">J6</text>
<text x="93.9" y="160.9">GND2</text>
<text x="183.4" y="157.1">GND</text>
<text x="39.2" y="163.4">NC5MAH</text>
<text x="75" y="163.4">NC5FAH</text>
<text x="30.4" y="187.6">GND2</text>
<text x="65.9" y="187.6">GND2</text>
</g>
<g font-size="1.8" fill="#a90000">
<text x="55.6" y="33.1" transform="rotate(-90 55.6 33.1)">30</text>
<text x="60.7" y="33.1" transform="rotate(-90 60.7 33.1)">17</text>
<text x="63.2" y="33.1" transform="rotate(-90 63.2 33.1)">27</text>
<text x="46.3" y="40.4">2</text>
<text x="68.5" y="40.4">28</text>
<text x="215.6" y="36.9" transform="rotate(-90 215.6 36.9)">30</text>
<text x="220.7" y="36.9" transform="rotate(-90 220.7 36.9)">17</text>
<text x="223.3" y="36.9" transform="rotate(-90 223.3 36.9)">27</text>
<text x="46.3" y="42.9">1</text>
<text x="46.3" y="45.5">5</text>
<text x="69.1" y="42.9">3</text>
<text x="118" y="42.9">1</text>
<text x="118" y="45.5">2</text>
<text x="206.3" y="46.7">1</text>
<text x="206.3" y="44.2">2</text>
<text x="228.6" y="44.2">28</text>
<text x="229.2" y="46.7">3</text>
<text x="46.3" y="48">6</text>
<text x="46.3" y="50.5">7</text>
<text x="46.3" y="53.1">8</text>
<text x="68.5" y="50.5">18</text>
<text x="118" y="48">3</text>
<text x="118" y="50.5">4</text>
<text x="118" y="53.1">5</text>
<text x="206.3" y="49.3">5</text>
<text x="206.3" y="51.8">6</text>
<text x="45.7" y="58.2">10</text>
<text x="46.3" y="55.6">9</text>
<text x="68.5" y="55.6">19</text>
<text x="68.5" y="58.2">20</text>
<text x="118" y="55.6">6</text>
<text x="118" y="58.2">7</text>
<text x="187.9" y="54.4">1</text>
<text x="187.9" y="56.9">2</text>
<text x="206.3" y="54.4">7</text>
<text x="206.3" y="56.9">8</text>
<text x="206.3" y="59.4">9</text>
<text x="228.6" y="54.4">18</text>
<text x="228.6" y="59.4">19</text>
<text x="45.7" y="60.7">11</text>
<text x="45.7" y="63.2">12</text>
<text x="45.7" y="65.8">13</text>
<text x="68.5" y="60.7">21</text>
<text x="68.5" y="63.2">22</text>
<text x="68.5" y="65.8">23</text>
<text x="118" y="60.7">8</text>
<text x="118" y="63.2">9</text>
<text x="205.7" y="62">10</text>
<text x="205.7" y="64.5">11</text>
<text x="228.6" y="62">20</text>
<text x="228.6" y="64.5">21</text>
<text x="45.7" y="68.3">14</text>
<text x="45.7" y="70.9">15</text>
<text x="68.5" y="68.3">24</text>
<text x="68.5" y="70.9">25</text>
<text x="205.7" y="67.1">12</text>
<text x="205.7" y="69.6">13</text>
<text x="228.6" y="67.1">22</text>
<text x="228.6" y="69.6">23</text>
<text x="45.7" y="73.4">16</text>
<text x="68.5" y="73.4">26</text>
<text x="205.7" y="72.1">14</text>
<text x="205.7" y="74.7">15</text>
<text x="205.7" y="77.2">16</text>
<text x="228.6" y="72.1">24</text>
<text x="228.6" y="74.7">25</text>
<text x="228.6" y="77.2">26</text>
<text x="58.2" y="80.7" transform="rotate(-90 58.2 80.7)">4</text>
<text x="60.7" y="81.3" transform="rotate(-90 60.7 81.3)">29</text>
<text x="218.2" y="84.5" transform="rotate(-90 218.2 84.5)">4</text>
<text x="220.7" y="85.1" transform="rotate(-90 220.7 85.1)">29</text>
<text x="43.7" y="103.9">2</text>
<text x="61.5" y="103.9">4</text>
<text x="43.7" y="109">1</text>
<text x="61.5" y="109">3</text>
<text x="198.7" y="110.2">3</text>
<text x="198.7" y="112.8">5</text>
<text x="211.4" y="110.2">1</text>
<text x="211.4" y="112.8">4</text>
<text x="205.5" y="117.5" transform="rotate(-90 205.5 117.5)">2</text>
<text x="96.3" y="126.4" transform="rotate(-90 96.3 126.4)">8</text>
<text x="104.7" y="131.8">6</text>
<text x="59.1" y="132.8" transform="rotate(-90 59.1 132.8)">8</text>
<text x="62.8" y="137.9">1</text>
<text x="86.9" y="134.4">1</text>
<text x="86.9" y="136.9">2</text>
<text x="104.7" y="136.9">7</text>
<text x="50.1" y="143">6</text>
<text x="50.1" y="140.4">7</text>
<text x="62.8" y="140.4">2</text>
<text x="86.9" y="139.4">3</text>
<text x="62.8" y="145.5">3</text>
<text x="62.8" y="148">4</text>
<text x="86.9" y="144.5">4</text>
<text x="181.5" y="147.1">1</text>
<text x="181.5" y="149.6">2</text>
<text x="59.1" y="150.6" transform="rotate(-90 59.1 150.6)">5</text>
<text x="96.3" y="154.4" transform="rotate(-90 96.3 154.4)">5</text>
<text x="36.1" y="169.9">1</text>
<text x="36.1" y="172.5">2</text>
<text x="48.8" y="172.5">4</text>
<text x="48.8" y="169.9">5</text>
<text x="71.7" y="169.9">1</text>
<text x="71.7" y="172.5">2</text>
<text x="84.4" y="172.5">4</text>
<text x="84.4" y="169.9">5</text>
<text x="40.4" y="177.3" transform="rotate(-90 40.4 177.3)">G</text>
<text x="42.9" y="177.2" transform="rotate(-90 42.9 177.2)">3</text>
<text x="75.9" y="177.3" transform="rotate(-90 75.9 177.3)">G</text>
<text x="78.5" y="177.2" transform="rotate(-90 78.5 177.2)">3</text>
</g>
<g font-size="1.4" fill="#840000">
<text x="38.9" y="169.2">1</text>
<text x="40.5" y="171.8">2</text>
<text x="42.5" y="172.8">3</text>
<text x="44.5" y="171.8">4</text>
<text x="46" y="169.2">5</text>
<text x="74.5" y="169.2">1</text>
<text x="76" y="171.8">2</text>
<text x="78.1" y="172.8">3</text>
<text x="80.1" y="171.8">4</text>
<text x="81.6" y="169.2">5</text>
</g>
<g font-size=".9" fill="#006464">
<text x="56.9" y="133.2" transform="rotate(-90 56.9 133.2)">VCC</text>
<text x="62.7" y="135.6">NC</text>
<text x="50" y="138.2">EN</text>
<text x="50" y="140.7">VO</text>
<text x="63" y="143.3">C</text>
<text x="63.1" y="138.2">A</text>
<text x="62.7" y="145.8">NC</text>
<text x="56.9" y="151" transform="rotate(-90 56.9 151)">GND</text>
</g>
</svg>
